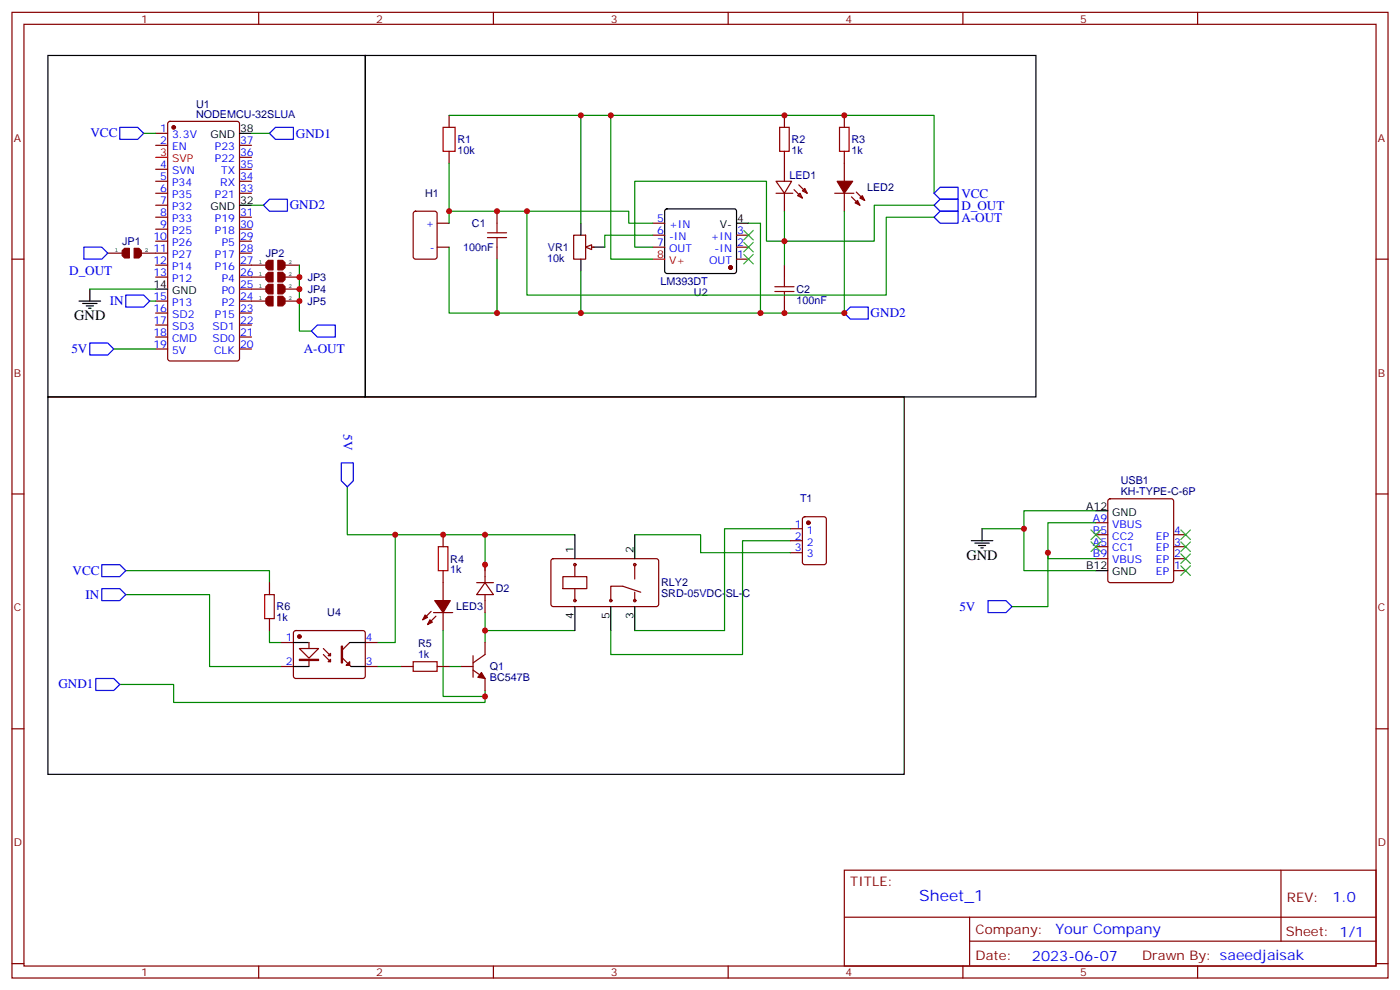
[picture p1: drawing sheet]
<svg xmlns="http://www.w3.org/2000/svg" width="412mm" height="292mm" viewBox="0 0 412 292" stroke-linecap="round" stroke-linejoin="round" font-family="sans-serif">
<g fill="none" stroke="#870000" stroke-width=".35">
<path d="M3.5 3.6h405.4v284.4h-405.4zM7.1 7.2h398.2v277.2h-398.2zM76.2 3.6v3.6M145.3 3.6v3.6M214.5 3.6v3.6M283.6 3.6v3.6M352.8 3.6v3.6M45.9 39.3h3.5M49.6 35.9l.5-.2h19.7l.7 .5 .1 69.4-.5 .6-20 .1-.7-.5v-69.4zM45.9 42.8h3.5M45.9 49.8h3.5M45.9 53.4h3.5"/>
<path d="M45.9 56.9h3.5M70.6 42.8h3.5M70.6 49.8h3.5M70.6 53.4h3.5M70.6 56.9h3.5M70.6 46.3h3.5M3.5 76.3h3.6M45.9 60.4h3.5M45.9 64h3.5M45.9 67.5h3.5M45.9 71h3.5M45.9 74.5h3.5"/>
<path d="M45.9 78.1h3.5M70.6 64h3.5M70.6 67.5h3.5M70.6 71h3.5M70.6 74.5h3.5M70.6 78.1h3.5M169 69.3h3.5v7h-3.5zM173.2 72.8h1.8M192.3 72.8h3.5M192.3 69.3h3.5M192.3 65.7h3.5M217 76.3h3.5"/>
<path d="M217 72.8h3.5M217 69.3h3.5M405.3 76.3h3.6M45.9 81.6h3.5M45.9 88.7h3.5M45.9 92.2h3.5M45.9 95.7h3.5M45.9 99.2h3.5M70.6 81.6h3.5M70.6 88.7h3.5M70.6 92.2h3.5M70.6 95.7h3.5"/>
<path d="M70.6 99.2h3.5M70.6 85.1h3.5M45.9 102.8h3.5M70.6 102.8h3.5M3.5 145.5h3.6M405.3 145.5h3.6M3.5 214.6h3.6M405.3 214.6h3.6M248.7 256.2h156.6v28.2h-156.6zM377.3 256.2v20.9M248.7 270.1h156.5M285.6 277.1h119.6"/>
<path d="M285.6 270.1v14.1M3.5 283.7h3.6M76.2 284.4v3.6M145.3 284.4v3.6M214.5 284.4v3.6M283.6 284.4v3.6M352.8 284.4v3.6M405.3 283.7h3.6"/>
</g>
<g fill="#870000" stroke="#870000" stroke-width=".35">
<circle cx="51.2" cy="37.5" r=".53"/>
<circle cx="215.2" cy="78.8" r=".53"/>
</g>
<path d="M45.9 46.3h3.5M192.3 76.3h3.5" fill="none" stroke="#f00" stroke-width=".35"/>
<path d="M70.6 39.3h3.5M70.6 60.4h3.5M171.1 65.7v3.6M171.1 76.3v3.5M174.6 72.8h3.6M196 61.7l.5-.2h19.8l.5 .2 .2 .5v17.6l-.3 .5-.4 .2h-19.8l-.5-.2-.2-.5v-17.6zM217 65.7h3.5M45.9 85.1h3.5" fill="none" stroke="#000" stroke-width=".35"/>
<path d="M172.5 72.8l1.8-.7v1.4z" fill="#f0f0f0" stroke="#870000" stroke-width=".35"/>
<g fill="none" stroke="#870000" stroke-width=".35">
<path d="M132.3 34v3.5M231.1 34v3.5M248.7 34v3.5M132.3 44.6v3.5M228.6 53.4h4.6l-2.1 3.5zM228.6 56.9h4.9M231.1 44.6v8.8M231.1 56.9v5.3M233.9 55.8l2.5 2.5M234.9 57.6l.8-.7 .7 1.4zM235.3 54.4l2.5 2.5M237.1 55.5l.7 1.4-1.4-.7z"/>
<path d="M245.9 56.9h5.6M248.7 44.6v8.8M248.7 56.9v5.3M250.8 58l2.5 2.4M252.2 56.6l2.5 2.4M121.9 62.4l.5-.2h5.7l.6 .4 .1 13-.5 .7h-5.9l-.6-.5-.1-12.9zM128.8 72.8h3.5M128.8 65.7h3.5M146.4 62.2v3.5M146.4 72.8v3.5M231.1 78.1v3.5M231.1 88.7v3.5"/>
<path d="M130.5 171.6v5.2M162.5 164.7l.5-.2 30.6 .1 .4 .6v13l-.7 .4-30.6-.1-.4-.6v-12.7zM165.8 169.8h7.1v3.5h-7.1zM169.3 166.3v3.5M169.3 173.3v3.5M187 166.3v4.2M187 174.4v2.4M188.7 174.4l-5.3-1.8h-3.5v4.2M100.9 193.8l2.5 2.5M103 189.2l-2.1 2.1M127 180l-2.5 2.5M127.7 180.4h5.6"/>
<path d="M128.4 181.4l-2.5 2.5M130.5 180.4v5.3"/>
<circle cx="169.3" cy="166.3" r=".35"/>
<circle cx="169.3" cy="176.8" r=".35"/>
<circle cx="179.9" cy="176.8" r=".35"/>
<circle cx="187" cy="166.3" r=".35"/>
<circle cx="187" cy="176.8" r=".35"/>
</g>
<path d="M130.5 37.5h3.6v7.1h-3.6zM229.7 37.5h2.8v7.1h-2.8zM247.3 37.5h2.8v7.1h-2.8zM143.6 68.5h5.6M143.6 70h5.6M146.4 65.7v2.8M146.4 70v2.8M228.2 84.4h5.7M228.2 85.8h5.7M231.1 81.6v2.8M231.1 85.8v2.9" fill="none" stroke="#a10000" stroke-width=".35"/>
<g fill="none" stroke="#008700" stroke-width=".35">
<path d="M179.9 34h95.3v22.9M132.3 48.1v14.1M132.3 65.7v-3.5h52.9v3.5h7.1M132.3 72.8v19.4h14.1M155.2 62.2v24.7h105.9v-22.9h14.1M171.1 65.7v-31.7h8.8v42.3h12.4M171.1 79.8v12.4M192.3 69.3h-14.1v3.5M220.5 65.7h3.5v26.5M231.1 62.2v15.9M248.7 62.2v30h-102.3v-15.9M275.2 60.4h-17.7v10.6h-31.7v-17.6h-38.8v19.4h5.3"/>
<path d="M102.3 143.3v14.1h14.1M142.9 157.4h-26.5v31.8h-5.3M169.3 157.4h-26.4v10.6M37 175.1h24.7v21.2h21.2M37 168h42.4v3.6M79.4 185.7v3.5h3.5M111.1 196.3h7.1M132.3 196.3h3.5M142.9 180.4v8.8M142.9 185.7h26.4M35.3 201.5h15.9v5.3h91.7v-3.5"/>
</g>
<g fill="#870000" stroke="#870000" stroke-width=".35">
<path d="M251.9 59.7l.7-.7 .7 1.4z"/>
<path d="M253.3 58.3l.7-.7 .7 1.4z"/>
<path d="M246.6 53.4h4.6l-2.5 3.5z"/>
<path d="M126.6 182.5l.8 .7-1.5 .7z"/>
<path d="M125.2 181.1l.7 .7-1.4 .7z"/>
<path d="M128.1 176.8h4.5l-2.1 3.6z"/>
</g>
<path d="M275.2 56.9l1.7-1.8h5.3v3.6h-5.3zM275.2 60.4l1.7-1.7h5.3v3.5h-5.3zM275.2 64l1.7-1.8h5.3v3.5h-5.3z" fill="none" stroke="#00f" stroke-width=".35"/>
<path d="M219.1 67.8l2.8 2.9M219.1 71.4l2.8 2.8M219.1 74.9l2.8 2.8M221.9 67.8l-2.8 2.9M221.9 71.4l-2.8 2.8M221.9 74.9l-2.8 2.8" fill="none" stroke="#3c3" stroke-width=".35"/>
<path d="M14.1 16.3h93.5v100.6h-93.5zM107.6 16.3h197.6v100.6h-197.6zM169.3 157.4v7.1M187 157.4v7.1M169.3 178.6v7.1M179.9 178.6v7.1M187 178.6v7.1" fill="none" stroke="#000" stroke-width=".35"/>
<path d="M100.5 190.3h.4v4.9h-.4z" fill="#00f" stroke="#870000" stroke-width=".35"/>
<g fill="#870000" stroke="#870000" stroke-width=".35">
<path d="M103 194.8v1.1h-1z"/>
<circle cx="88.2" cy="187.4" r=".53"/>
</g>
<path d="M82.9 189.2h3.5M82.9 196.3h3.5M86.7 185.9l.4-.2h20.1l.4 .7-.1 12.9-.6 .5-20-.1-.5-.6v-12.7zM88.2 191h5.6l-2.8 2.8zM88.2 194.1h5.6v.4h-5.6zM91 189.2v1.8M95.2 191l2.2 2.1M95.2 192.7l2.2 2.1M107.6 189.2h3.5M107.6 196.3h3.5" fill="none" stroke="#870000" stroke-width=".35"/>
<path d="M86.4 196.3h4.6M86.4 189.2h4.6M103.4 196.3h4.2" fill="none" stroke="#000" stroke-width=".35"/>
<path d="M97.4 194.1v.7h-.7z" fill="#00f" stroke="#870000" stroke-width=".35"/>
<g fill="none" stroke="#870000" stroke-width=".35">
<path d="M130.5 157.4v3.6M232.8 155.7h3.6M232.8 159.2h3.6M236.6 152.4l.5-.2h5.6l.7 .4v13l-.4 .6-5.9 .1-.7-.5v-12.9zM322.8 153.9h3.5M322.8 157.4h3.5M326.6 147.1l.4-.2h18l.5 .2 .2 .5v23.3l-.2 .4-.5 .3h-18l-.5-.3-.2-.4v-23.3zM345.7 157.4h3.5M79.4 171.6v3.5M130.5 168v3.6M140.4 171.6h4.9M142.9 171.6l2.4 3.5h-4.9z"/>
<path d="M142.9 166.3v5.3M142.9 175.1v5.3M232.8 162.7h3.6M322.8 161h3.5M322.8 164.5h3.5M345.7 161h3.5M345.7 164.5h3.5M345.7 168h3.5M79.4 182.1v3.6M91 194.3v1.8M96.7 193.1l.7-.7v.7zM118.2 196.3h3.5"/>
<path d="M128.8 196.3h3.5M135.8 196.3h3.5M139.3 193.1v6.3M139.3 197.3l3.6 2.5v3.5M142.9 189.2v3.5l-3.6 2.5"/>
</g>
<g fill="none" stroke="#000" stroke-width=".35">
<path d="M23.3 88.7h6.3M24.3 89.4h4.3M25.4 90.1h2.1M26.1 90.8h.7M26.5 85.1v3.6M14.1 116.9h252.2v111.1h-252.2zM286.1 159.2h6.4M287.2 159.9h4.2M289.3 155.7v3.5M322.8 150.4h3.5M288.2 160.6h2.1M288.9 161.3h.7"/>
<path d="M322.8 168h3.5M103 189.2h4.6"/>
</g>
<g fill="#870000" stroke="#870000" stroke-width=".35">
<path d="M141.8 198l1.1 1.8-2.1-.4z"/>
<circle cx="238.1" cy="153.9" r=".53"/>
</g>
<g fill="none" stroke="#008700" stroke-width=".35">
<path d="M42.3 39.3h3.6M74.1 39.3h5.3M132.3 34h38.8M74.1 60.4h3.5M88.2 78.1v19.4h3.5M26.5 85.1h19.4M44.1 88.7h1.8M33.5 102.8h12.4M187 157.4h19.4v5.3h26.4M232.8 159.2h-14.1v33.5h-38.8v-7M232.8 155.7h-19.4v30h-26.4M289.3 155.7h12.3"/>
<path d="M322.8 150.4h-21.2v17.6h21.2M322.8 153.9h-14.1v10.6h14.1M308.7 162.7v15.9h-10.6M130.5 185.7v19.4h12.4"/>
</g>
<path d="M78 175.1h2.8v7h-2.8zM129.1 161h2.8v7h-2.8zM121.7 194.8h7.1v2.9h-7.1z" fill="none" stroke="#a10000" stroke-width=".35"/>
<g fill="none" stroke="#00f" stroke-width=".35">
<path d="M35.3 37.5h5.3l1.7 1.8-1.7 1.7h-5.3zM79.4 39.3l1.7-1.8h5.3v3.5h-5.3zM79.4 58.7h5.3v3.5h-5.3l-1.8-1.8zM24.7 72.8h5.3l1.7 1.7-1.7 1.8h-5.3zM37 86.9h5.3l1.8 1.8-1.8 1.7h-5.3zM91.7 97.5l1.8-1.8h5.3v3.5h-5.3zM250.5 90.4h5.3v3.5h-5.3l-1.8-1.7zM26.5 101h5.2l1.8 1.8-1.8 1.7h-5.2zM100.5 136.3h3.6v5.3l-1.8 1.7-1.8-1.7zM30 173.3h5.3l1.7 1.8-1.7 1.7h-5.3zM30 166.3h5.3l1.7 1.7-1.7 1.8h-5.3zM291 176.8h5.3l1.8 1.8-1.8 1.8h-5.3z"/>
<path d="M28.2 199.8h5.3l1.8 1.7-1.8 1.8h-5.3z"/>
</g>
<path d="M321.4 156l2.8 2.9M321.4 159.6l2.8 2.8M324.2 156l-2.8 2.9M324.2 159.6l-2.8 2.8M347.8 159.6l2.9 2.8M347.8 156l2.9 2.9M350.7 159.6l-2.9 2.8M350.7 156l-2.9 2.9M347.8 166.6l2.9 2.8M347.8 163.1l2.9 2.8M350.7 166.6l-2.9 2.8M350.7 163.1l-2.9 2.8" fill="none" stroke="#3c3" stroke-width=".35"/>
<g fill="#850000" stroke="#850000" stroke-width=".35">
<path d="M36 73.8l.7-.7h1.4v2.9h-1.4l-.7-.8z"/>
<path d="M39.5 73.1h1.4l.7 .7v1.4l-.7 .8h-1.4z"/>
<path d="M78.3 77.4l.7-.7h1.4v2.8h-1.4l-.7-.7z"/>
<path d="M81.8 76.7h1.5l.7 .7v1.4l-.7 .7h-1.5z"/>
<path d="M78.3 80.9l.7-.7h1.4v2.8h-1.4l-.7-.7z"/>
<path d="M81.8 80.2h1.5l.7 .7v1.4l-.7 .7h-1.5z"/>
<path d="M78.3 84.4l.7-.7h1.4v2.8h-1.4l-.7-.7z"/>
<path d="M81.8 83.7h1.5l.7 .7v1.4l-.7 .7h-1.5z"/>
<path d="M79 87.2h1.4v2.9h-1.4l-.7-.7v-1.5z"/>
<path d="M81.8 87.2h1.5l.7 .7v1.5l-.7 .7h-1.5z"/>
</g>
<path d="M31.7 74.5h5.3M40.6 74.5h5.3M74.1 78.1h5.3M82.9 78.1h5.3M74.1 81.6h5.3M74.1 85.1h5.3M74.1 88.7h5.3M82.9 81.6h5.3M82.9 85.1h5.3M82.9 88.7h5.3" fill="none" stroke="#850000" stroke-width=".35"/>
<g fill="#c00">
<circle cx="132.3" cy="62.2" r=".88"/>
<circle cx="146.4" cy="62.2" r=".88"/>
<circle cx="179.9" cy="34" r=".88"/>
<circle cx="231.1" cy="34" r=".88"/>
<circle cx="231.1" cy="71" r=".88"/>
<circle cx="231.1" cy="92.2" r=".88"/>
<circle cx="248.7" cy="34" r=".88"/>
<circle cx="155.2" cy="62.2" r=".88"/>
<circle cx="224" cy="92.2" r=".88"/>
<circle cx="146.4" cy="92.2" r=".88"/>
<circle cx="171.1" cy="92.2" r=".88"/>
<circle cx="142.9" cy="185.7" r=".88"/>
<circle cx="142.9" cy="157.4" r=".88"/>
<circle cx="116.4" cy="157.4" r=".88"/>
<circle cx="142.9" cy="166.3" r=".88"/>
<circle cx="142.9" cy="205.1" r=".88"/>
<circle cx="130.5" cy="157.4" r=".88"/>
<circle cx="301.6" cy="155.7" r=".88"/>
<circle cx="248.7" cy="92.2" r=".88"/>
<circle cx="308.7" cy="162.7" r=".88"/>
<circle cx="171.1" cy="34" r=".88"/>
<circle cx="88.2" cy="81.6" r=".88"/>
<circle cx="88.2" cy="85.1" r=".88"/>
<circle cx="88.2" cy="88.7" r=".88"/>
</g>
<text font-size="4.6" fill="#00f" x="270.8" y="265.3">Sheet_1</text>
<g font-size="4.2">
<text x="21.9" y="94.3">GND</text>
<text x="284.7" y="164.9">GND</text>
</g>
<g font-size="4.2" fill="#00f">
<text x="392.5" y="265.5">1.0</text>
<text x="310.9" y="275">Your Company</text>
<text x="304" y="282.9">2023-06-07</text>
</g>
<g font-size="3.9" fill="#00f">
<text x="26.6" y="40.4">VCC</text>
<text x="87.2" y="40.6">GND1</text>
<text x="283.2" y="58.2">VCC</text>
<text x="85.4" y="61.6">GND2</text>
<text x="283.2" y="61.7">D_OUT</text>
<text x="283.2" y="65.3">A-OUT</text>
<text x="20.4" y="81.1">D_OUT</text>
<text x="32.4" y="89.8">IN</text>
<text x="256.5" y="93.3">GND2</text>
<text x="21" y="104">5V</text>
<text x="89.5" y="104">A-OUT</text>
<text x="101.1" y="127.8" transform="rotate(90 101.1 127.8)">5V</text>
<text x="21.4" y="169.2">VCC</text>
<text x="25.2" y="176.2">IN</text>
<text x="282.6" y="179.8">5V</text>
<text x="17.2" y="202.7">GND1</text>
</g>
<g font-size="3.9" fill="#800">
<text x="250.5" y="260.8">TITLE:</text>
<text x="379.1" y="265.5">REV:</text>
<text x="287.4" y="275">Company:</text>
<text x="378.7" y="275.6">Sheet: 1/1</text>
<text x="287.4" y="282.7">Date:</text>
<text x="336.4" y="282.8">Drawn By: saeedjaisak</text>
</g>
<g font-size="3.2" fill="#800">
<text x="41.6" y="6.6">1</text>
<text x="110.8" y="6.6">2</text>
<text x="179.9" y="6.6">3</text>
<text x="249.1" y="6.6">4</text>
<text x="318.2" y="6.6">5</text>
<text x="4.1" y="41.7">A</text>
<text x="405.9" y="41.7">A</text>
<text x="4.1" y="110.9">B</text>
<text x="405.9" y="110.9">B</text>
<text x="4.1" y="180">C</text>
<text x="405.9" y="180">C</text>
<text x="4.1" y="249.2">D</text>
<text x="405.9" y="249.2">D</text>
<text x="41.6" y="287.4">1</text>
<text x="110.8" y="287.4">2</text>
<text x="179.9" y="287.4">3</text>
<text x="249.1" y="287.4">4</text>
<text x="318.2" y="287.4">5</text>
</g>
<g font-size="3.2" fill="#000080">
<text x="57.7" y="34.7">NODEMCU-32SLUA</text>
<text x="57.7" y="31.7">U1</text>
<text x="134.8" y="45.4">10k</text>
<text x="134.8" y="42.2">R1</text>
<text x="233.2" y="45.4">1k</text>
<text x="233.2" y="42.2">R2</text>
<text x="250.8" y="45.4">1k</text>
<text x="250.8" y="42.2">R3</text>
<text x="232.5" y="52.7">LED1</text>
<text x="125.3" y="57.9">H1</text>
<text x="255.4" y="56.3">LED2</text>
<text x="139" y="66.9">C1</text>
<text x="36" y="72.1">JP1</text>
<text x="78.3" y="75.6">JP2</text>
<text x="136.4" y="73.9">100nF</text>
<text x="161.2" y="77.1">10k</text>
<text x="161.4" y="73.9">VR1</text>
<text x="90.6" y="82.7">JP3</text>
<text x="90.6" y="89.8">JP5</text>
<text x="90.6" y="86.3">JP4</text>
<text x="194.5" y="84.1">LM393DT</text>
<text x="204.4" y="87.3">U2</text>
<text x="234.6" y="89.5">100nF</text>
<text x="234.6" y="86.3">C2</text>
<text x="330.1" y="142.6">USB1</text>
<text x="235.7" y="147.9">T1</text>
<text x="330.1" y="145.7">KH-TYPE-C-6P</text>
<text x="132.6" y="165.6">R4</text>
<text x="132.6" y="168.9">1k</text>
<text x="194.7" y="172.6">RLY2</text>
<text x="81.5" y="179.7">R6</text>
<text x="134.3" y="179.7">LED3</text>
<text x="146.1" y="174.4">D2</text>
<text x="194.7" y="175.8">SRD-05VDC-SL-C</text>
<text x="81.5" y="183">1k</text>
<text x="96.4" y="181.4">U4</text>
<text x="123.1" y="190.6">R5</text>
<text x="123.1" y="193.8">1k</text>
<text x="144.3" y="197.3">Q1</text>
<text x="144.3" y="200.5">BC547B</text>
</g>
<g font-size="3.2" fill="#00f">
<text x="47.2" y="38.9">1</text>
<text x="50.7" y="40.7">3.3V</text>
<text x="47.2" y="42.4">2</text>
<text x="50.7" y="44.2">EN</text>
<text x="63.3" y="47.7">P22</text>
<text x="63.3" y="44.2">P23</text>
<text x="70.7" y="46">36</text>
<text x="70.7" y="42.4">37</text>
<text x="47.2" y="49.5">4</text>
<text x="47.2" y="53">5</text>
<text x="50.7" y="51.3">SVN</text>
<text x="65.1" y="51.3">TX</text>
<text x="70.7" y="53">34</text>
<text x="70.7" y="49.5">35</text>
<text x="47.2" y="56.6">6</text>
<text x="50.7" y="54.8">P34</text>
<text x="50.7" y="58.3">P35</text>
<text x="63.3" y="58.3">P21</text>
<text x="64.9" y="54.8">RX</text>
<text x="70.7" y="56.6">33</text>
<text x="47.2" y="60.1">7</text>
<text x="47.2" y="63.6">8</text>
<text x="50.7" y="61.8">P32</text>
<text x="50.7" y="65.4">P33</text>
<text x="63.3" y="65.4">P19</text>
<text x="70.7" y="63.6">31</text>
<text x="193.6" y="65.4">5</text>
<text x="45.2" y="70.7">10</text>
<text x="47.2" y="67.1">9</text>
<text x="50.7" y="68.9">P25</text>
<text x="63.3" y="68.9">P18</text>
<text x="70.7" y="70.7">29</text>
<text x="70.7" y="67.1">30</text>
<text x="125.5" y="66.8">+</text>
<text x="193.6" y="68.9">6</text>
<text x="197.1" y="67.1">+IN</text>
<text x="197.1" y="70.7">-IN</text>
<text x="209.3" y="70.7">+IN</text>
<text x="217.1" y="68.9">3</text>
<text x="45.2" y="74.2">11</text>
<text x="45.2" y="77.7">12</text>
<text x="50.7" y="72.4">P26</text>
<text x="50.7" y="76">P27</text>
<text x="63.3" y="76">P17</text>
<text x="65.3" y="72.4">P5</text>
<text x="70.7" y="77.7">27</text>
<text x="70.7" y="74.2">28</text>
<text x="126.6" y="73.8">-</text>
<text x="193.6" y="72.4">7</text>
<text x="197.1" y="74.2">OUT</text>
<text x="208.9" y="77.7">OUT</text>
<text x="210.5" y="74.2">-IN</text>
<text x="217.1" y="76">1</text>
<text x="217.1" y="72.4">2</text>
<text x="45.2" y="81.2">13</text>
<text x="50.7" y="79.5">P14</text>
<text x="50.7" y="83">P12</text>
<text x="63.3" y="79.5">P16</text>
<text x="65.3" y="83">P4</text>
<text x="70.7" y="81.2">26</text>
<text x="45.2" y="88.3">15</text>
<text x="65.3" y="86.5">P0</text>
<text x="70.7" y="88.3">24</text>
<text x="70.7" y="84.8">25</text>
<text x="45.2" y="91.8">16</text>
<text x="45.2" y="95.4">17</text>
<text x="50.7" y="90.1">P13</text>
<text x="50.7" y="93.6">SD2</text>
<text x="63.3" y="93.6">P15</text>
<text x="65.3" y="90.1">P2</text>
<text x="70.7" y="95.4">22</text>
<text x="70.7" y="91.8">23</text>
<text x="45.2" y="98.9">18</text>
<text x="50.7" y="97.1">SD3</text>
<text x="50.7" y="100.6">CMD</text>
<text x="62.6" y="100.6">SD0</text>
<text x="62.6" y="97.1">SD1</text>
<text x="70.7" y="98.9">21</text>
<text x="45.2" y="102.4">19</text>
<text x="50.7" y="104.2">5V</text>
<text x="63.1" y="104.2">CLK</text>
<text x="70.7" y="102.4">20</text>
<text x="234.2" y="155.3">1</text>
<text x="322" y="153.6">A9</text>
<text x="327.6" y="155.3">VBUS</text>
<text x="234.2" y="158.9">2</text>
<text x="237.7" y="157.1">1</text>
<text x="237.7" y="160.6">2</text>
<text x="322" y="157.1">B5</text>
<text x="322" y="160.6">A5</text>
<text x="327.6" y="158.9">CC2</text>
<text x="340.5" y="158.9">EP</text>
<text x="345.9" y="160.6">3</text>
<text x="345.9" y="157.1">4</text>
<text x="234.2" y="162.4">3</text>
<text x="237.7" y="164.1">3</text>
<text x="322" y="164.1">B9</text>
<text x="327.6" y="162.4">CC1</text>
<text x="327.6" y="165.9">VBUS</text>
<text x="340.5" y="165.9">EP</text>
<text x="340.5" y="162.4">EP</text>
<text x="345.9" y="167.7">1</text>
<text x="345.9" y="164.1">2</text>
<text x="340.5" y="169.4">EP</text>
<text x="84.2" y="188.8">1</text>
<text x="107.8" y="188.8">4</text>
<text x="84.2" y="195.9">2</text>
<text x="107.8" y="195.9">3</text>
</g>
<g font-size="3.2">
<text x="62" y="40.7">GND</text>
<text x="70.7" y="38.9">38</text>
<text x="62" y="61.8">GND</text>
<text x="70.7" y="60.1">32</text>
<text x="217.1" y="65.4">4</text>
<text x="212" y="67.1">V-</text>
<text x="45.2" y="84.8">14</text>
<text x="50.7" y="86.5">GND</text>
<text x="319.9" y="150">A12</text>
<text x="327.6" y="151.8">GND</text>
<text x="169" y="162.7" transform="rotate(-90 169 162.7)">1</text>
<text x="186.6" y="162.7" transform="rotate(-90 186.6 162.7)">2</text>
<text x="319.9" y="167.7">B12</text>
<text x="327.6" y="169.4">GND</text>
<text x="169" y="182.4" transform="rotate(-90 169 182.4)">4</text>
<text x="179.6" y="182.4" transform="rotate(-90 179.6 182.4)">5</text>
<text x="186.6" y="182.4" transform="rotate(-90 186.6 182.4)">3</text>
</g>
<g font-size="3.2" fill="#f00">
<text x="47.2" y="46">3</text>
<text x="50.7" y="47.7">SVP</text>
<text x="193.6" y="76">8</text>
<text x="197.1" y="77.7">V+</text>
</g>
<g font-size="1.8">
<text x="33.9" y="74.2">1</text>
<text x="42.7" y="74.2">2</text>
<text x="76.2" y="77.7">1</text>
<text x="85" y="77.7">2</text>
<text x="76.2" y="81.2">1</text>
<text x="85" y="81.2">2</text>
<text x="76.2" y="84.8">1</text>
<text x="76.2" y="88.3">1</text>
<text x="85" y="84.8">2</text>
<text x="85" y="88.3">2</text>
</g>
</svg>
